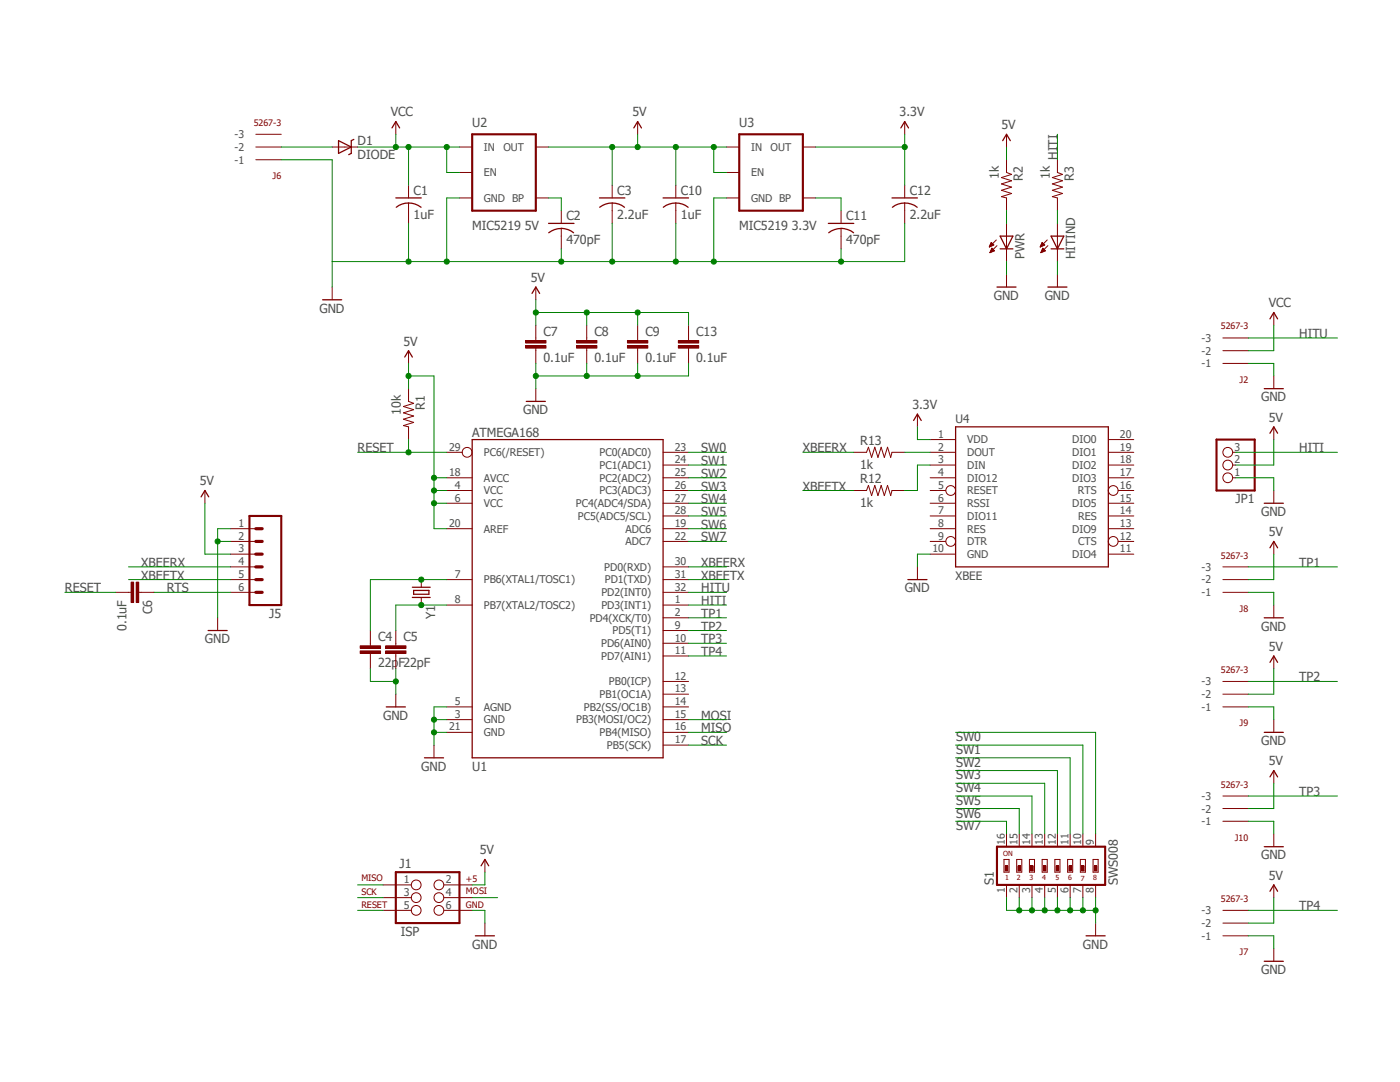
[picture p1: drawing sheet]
<svg xmlns="http://www.w3.org/2000/svg" width="279mm" height="216mm" viewBox="0 0 279 216" stroke-linecap="round" stroke-linejoin="round" font-family="sans-serif">
<path d="M12.4 20.9l254.6 174.1M267 20.9l-254.6 174.1" fill="none" stroke="#fff" stroke-width=".2"/>
<path d="M79 174h12.7v10.2h-12.7zM199 169h21.6v7.6h-21.6z" fill="none" stroke="#800000" stroke-width=".42"/>
<g fill="none" stroke="#800000" stroke-width=".2">
<path d="M89.2 97.9h5M89.2 95.3h5M89.2 90.3h3M132.3 97.9h5.1M132.3 95.3h5.1M132.3 92.8h5.1M132.3 90.3h5.1M89.2 115.7h5M89.2 100.4h5M89.2 105.5h5M132.3 115.7h5.1M132.3 100.4h5.1"/>
<path d="M132.3 105.5h5.1M132.3 118.2h5.1M132.3 113.1h5.1M132.3 108h5.1M132.3 103h5.1M89.2 120.7h5M132.3 120.7h5.1M132.3 138.5h5.1M132.3 136h5.1M132.3 130.9h5.1M132.3 128.4h5.1M132.3 125.8h5.1"/>
<path d="M132.3 123.3h5.1M89.2 143.6h5M89.2 146.1h5M89.2 141.1h5M132.3 148.7h5.1M132.3 143.6h5.1M132.3 146.1h5.1M132.3 141.1h5.1M76.5 176.6h5.6M76.5 179.1h5.6M88.6 176.6h5.6M88.6 179.1h5.6"/>
<path d="M200.4 171.5h1v2.5h-1zM202.9 171.5h1v2.5h-1zM205.4 171.5h1.1v2.5h-1.1zM208 171.5h1v2.5h-1zM210.5 171.5h1v2.5h-1zM213.1 171.5h1v2.5h-1zM215.6 171.5h1v2.5h-1zM218.1 171.5h1.1v2.5h-1.1zM76.5 181.7h5.6M88.6 181.7h5.6"/>
<circle cx="93.2" cy="90.3" r=".98"/>
<circle cx="83.1" cy="176.6" r=".98"/>
<circle cx="83.1" cy="179.1" r=".98"/>
<circle cx="87.6" cy="179.1" r=".98"/>
<circle cx="87.6" cy="176.6" r=".98"/>
<circle cx="83.1" cy="181.7" r=".98"/>
<circle cx="87.6" cy="181.7" r=".98"/>
</g>
<path d="M94.2 87.7h38.1v63.5h-38.1z" fill="none" stroke="#800000" stroke-width=".25"/>
<path d="M200.6 172.8h.5v1h-.5z" fill-rule="evenodd" fill="#800000"/>
<path d="M200.6 172.8h.5v1h-.5z" fill="none" stroke="#800000" stroke-width=".2"/>
<path d="M203.2 172.8h.5v1h-.5z" fill-rule="evenodd" fill="#800000"/>
<path d="M203.2 172.8h.5v1h-.5z" fill="none" stroke="#800000" stroke-width=".2"/>
<path d="M205.7 172.8h.5v1h-.5z" fill-rule="evenodd" fill="#800000"/>
<path d="M205.7 172.8h.5v1h-.5z" fill="none" stroke="#800000" stroke-width=".2"/>
<path d="M208.2 172.8h.5v1h-.5z" fill-rule="evenodd" fill="#800000"/>
<path d="M208.2 172.8h.5v1h-.5z" fill="none" stroke="#800000" stroke-width=".2"/>
<path d="M210.8 172.8h.5v1h-.5z" fill-rule="evenodd" fill="#800000"/>
<path d="M210.8 172.8h.5v1h-.5z" fill="none" stroke="#800000" stroke-width=".2"/>
<path d="M213.3 172.8h.5v1h-.5z" fill-rule="evenodd" fill="#800000"/>
<path d="M213.3 172.8h.5v1h-.5z" fill="none" stroke="#800000" stroke-width=".2"/>
<path d="M215.9 172.8h.5v1h-.5z" fill-rule="evenodd" fill="#800000"/>
<path d="M215.9 172.8h.5v1h-.5z" fill="none" stroke="#800000" stroke-width=".2"/>
<path d="M218.4 172.8h.5v1h-.5z" fill-rule="evenodd" fill="#800000"/>
<g fill="none" stroke="#800000" stroke-width=".2">
<path d="M200.9 31.9v2.5l1 .4-2 .6 2 .7-2 .6 2 .6-2 .7 2 .6-2 .6 1 .3v2.5M211 31.9v2.5l1 .4-2 .6 2 .7-2 .6 2 .6-2 .7 2 .6-2 .6 1 .3v2.5M81.5 77.6v2.5l1 .4-2 .6 2 .6-2 .7 2 .6-2 .7 2 .6-2 .6 1 .3v2.5M81.5 70v2.5M73.9 128.4v.5M73.9 130.4v.5M79 138.5v2.6M86.6 148.7v2.5M96.8 171.5v2.5M200.9 166.4v2.6M200.9 176.6v2.5M203.4 166.4v2.6"/>
<path d="M203.4 176.6v2.5M206 166.4v2.6M206 176.6v2.5M208.5 166.4v2.6M208.5 176.6v2.5M211 166.4v2.6M211 176.6v2.5M213.6 166.4v2.6M213.6 176.6v2.5M216.1 166.4v2.6M216.1 176.6v2.5M218.4 172.8h.5v1h-.5z"/>
<path d="M218.7 166.4v2.6M218.7 176.6v2.5M96.8 184.2v2.5M218.7 184.2v2.5"/>
</g>
<path d="M80.8 71.2l.7-1.2 .8 1.2M77.1 141.1h3.8M84.7 151.2h3.8M96 172.8l.8-1.3 .7 1.3M94.9 186.7h3.8M216.7 186.7h3.9" fill="none" stroke="#800000" stroke-width=".25"/>
<path d="M71.9 129.9h4v.5h-4z" fill-rule="evenodd" fill="#800000"/>
<path d="M71.9 129.9h4v.5h-4z" fill="none" stroke="#800000" stroke-width=".2"/>
<path d="M71.9 128.9h4v.5h-4z" fill-rule="evenodd" fill="#800000"/>
<g fill="none" stroke="#800000" stroke-width=".2">
<path d="M66.3 29.3h5.1M200.9 26.8v2.5M66.3 57.3v2.5M197.5 49.2h.1M197.5 49.1h.2M197.5 49.1h.5M197.6 48.9h.6M197.6 50.4h.1M197.6 48.9h.7M197.6 50.3h.3M197.7 48.8h.5M197.7 50.2h.4"/>
<path d="M197.7 48.7h.4M197.7 50.1h.5M197.7 48.6h.3M197.7 50h.8M197.8 48.5h.2M197.8 50h.6M197.8 48.4l.5 .5-.9 .4zM197.8 48.4h.1M197.8 49.8h.5M197.9 49.7h.3M197.9 49.7h.2M197.9 49.6h.1"/>
<path d="M198.5 50l-.5-.5-.4 .9M198.5 50l-.9 .4M198.8 47.9l-1.4 1.4M199 49l-1.4 1.4M200.9 44.6v7.6M200.9 54.7v2.6M207.6 49.2h.1M207.6 49.1h.3M207.7 49.1h.4M207.7 48.9h.6M207.7 50.4h.1M207.8 48.9h.7"/>
<path d="M207.8 50.3h.2M207.8 48.8h.6M207.8 50.2h.4M207.9 48.7h.4M207.9 50.1h.5M207.9 48.6h.3M207.9 50h.7M207.9 48.5h.2M207.9 50h.6M208 48.4h.1M208 49.8h.4M208 48.4l.5 .5-.9 .4z"/>
<path d="M208 49.7h.4M208.1 49.7h.1M208.1 49.6h.1M208.6 50l-.5-.5-.4 .9M208.6 50l-.9 .4M209 47.9l-1.4 1.4M209.1 49l-1.4 1.4M211 44.6v7.6M211 54.7v2.6M183.1 82.6v2.6M185.6 87.7h5.1M185.6 90.3h5.1"/>
<path d="M185.6 92.8h5.1M185.6 95.3h5.1M185.6 97.9h3.1M221.2 87.7h5.1M221.2 90.3h5.1M221.2 92.8h5.1M221.2 95.3h5.1M223.2 97.9h3.1M183.1 113.1v2.6M185.6 100.4h5.1M185.6 103h5.1M185.6 105.5h5.1"/>
<path d="M185.6 108h3.1M185.6 110.6h5.1M221.2 100.4h5.1M221.2 103h5.1M221.2 105.5h5.1M221.2 110.6h5.1M223.2 108h3.1M71.9 128.9h4v.5h-4zM73.9 125.8v2.6M73.9 130.9v2.5M79 128.4v.5M79 130.4v.5"/>
<circle cx="189.7" cy="97.9" r=".98"/>
<circle cx="222.2" cy="97.9" r=".98"/>
<circle cx="189.7" cy="108" r=".98"/>
<circle cx="222.2" cy="108" r=".98"/>
</g>
<g fill="none" stroke="#800000" stroke-width=".25">
<path d="M67.6 28.1l2.5 1.2-2.5 1.3zM70.6 27.8l-.5 .3v2.5l-.5 .3M200.1 28.1l.8-1.3 .7 1.3M64.4 59.8h3.8M199 57.3h3.8M199.6 47.1h2.5l-1.2 2.6zM199.6 49.7h2.5M209.1 57.3h3.8M209.8 49.7h2.5M209.8 47.1h2.5l-1.3 2.6zM182.3 83.9l.8-1.3 .8 1.3M190.7 85.2h30.5v27.9h-30.5z"/>
<path d="M181.2 115.7h3.8"/>
</g>
<path d="M77 129.9h4v.5h-4z" fill-rule="evenodd" fill="#800000"/>
<path d="M77 129.9h4v.5h-4z" fill="none" stroke="#800000" stroke-width=".2"/>
<path d="M77 128.9h4v.5h-4z" fill-rule="evenodd" fill="#800000"/>
<g fill="none" stroke="#800000" stroke-width=".2">
<path d="M79 24.3v2.5M127.3 24.3v2.5M180.6 24.3v2.5M25.7 118.2h.5M27.7 118.2h.5M46 105.5h5.1M46 108h5.1M46 110.6h5.1M46 113.1h5.1M46 115.7h5.1M46 118.2h5.1M84.1 115.7v1.5"/>
<path d="M84.1 119.2v1.5M77 128.9h4v.5h-4zM79 125.8v2.6M79 130.9v2.5"/>
</g>
<path d="M78.2 25.5l.8-1.2 .8 1.2M126.5 25.5l.8-1.2 .7 1.2M179.8 25.5l.8-1.2 .7 1.2M82.3 119.2h3.6M82.3 117.2h3.6M82.5 117.8h3.1v.8h-3.1z" fill="none" stroke="#800000" stroke-width=".25"/>
<path d="M49.8 103h6.3v17.7h-6.3z" fill="none" stroke="#800000" stroke-width=".42"/>
<path d="M51.1 110.6h1.2M51.1 108h1.2M51.1 105.5h1.2M51.1 115.7h1.2M51.1 113.1h1.2M51.1 118.2h1.2" fill="none" stroke="#800000" stroke-width=".64"/>
<path d="M26.2 116.2h.5v4h-.5z" fill-rule="evenodd" fill="#800000"/>
<path d="M26.2 116.2h.5v4h-.5z" fill="none" stroke="#800000" stroke-width=".2"/>
<path d="M27.2 116.2h.5v4h-.5z" fill-rule="evenodd" fill="#800000"/>
<path d="M106.9 67.4v.5M106.9 69.5v.5M40.9 97.9v2.5M170.4 97.9h2.5l.4-1 .6 2 .7-2 .6 2 .7-2 .6 2 .6-2 .7 2 .2-1h2.6M170.4 90.3h2.5l.4-1.1 .6 2.1 .7-2.1 .6 2.1 .7-2.1 .6 2.1 .6-2.1 .7 2.1 .2-1h2.6M23.1 118.2h2.6M27.2 116.2h.5v4h-.5zM28.2 118.2h2.5M43.4 123.3v2.5" fill="none" stroke="#800000" stroke-width=".2"/>
<path d="M40.1 99.1l.8-1.2 .8 1.2M41.5 125.8h3.8" fill="none" stroke="#800000" stroke-width=".25"/>
<path d="M104.9 69h4.1v.5h-4.1z" fill-rule="evenodd" fill="#800000"/>
<path d="M104.9 69h4.1v.5h-4.1z" fill="none" stroke="#800000" stroke-width=".2"/>
<path d="M104.9 67.9h4.1v.6h-4.1z" fill-rule="evenodd" fill="#800000"/>
<path d="M104.9 67.9h4.1v.6h-4.1zM106.9 64.9v2.5M106.9 70v2.5M117.1 67.4v.5M117.1 69.5v.5" fill="none" stroke="#800000" stroke-width=".2"/>
<path d="M115.1 69h4v.5h-4z" fill-rule="evenodd" fill="#800000"/>
<path d="M115.1 69h4v.5h-4z" fill="none" stroke="#800000" stroke-width=".2"/>
<path d="M115.1 67.9h4v.6h-4z" fill-rule="evenodd" fill="#800000"/>
<path d="M115.1 67.9h4v.6h-4zM117.1 64.9v2.5M117.1 70v2.5M127.3 67.4v.5M127.3 69.5v.5" fill="none" stroke="#800000" stroke-width=".2"/>
<path d="M125.2 69h4.1v.5h-4.1z" fill-rule="evenodd" fill="#800000"/>
<path d="M125.2 69h4.1v.5h-4.1z" fill="none" stroke="#800000" stroke-width=".2"/>
<path d="M125.2 67.9h4.1v.6h-4.1z" fill-rule="evenodd" fill="#800000"/>
<g fill="none" stroke="#800000" stroke-width=".2">
<path d="M51.1 31.9h5M51.1 29.3h5M51.1 26.8h5M81.5 37v2.5M91.7 29.3h2.5M91.7 39.5h2.5M91.7 34.4h2.5M106.9 29.3h2.6M106.9 39.5h2.6M134.9 37v2.5M145 29.3h2.5M145 39.5h2.5"/>
<path d="M145 34.4h2.5M160.2 29.3h2.6M160.2 39.5h2.6M81.5 40.5v4.1M106.9 57.3v2.5M112 42v2.6M112 45.6v4.1M134.9 40.5v4.1M167.9 42v2.6M167.9 45.6v4.1M106.9 77.6v2.5M125.2 67.9h4.1v.6h-4.1z"/>
<path d="M127.3 64.9v2.5M127.3 70v2.5M137.4 67.4v.5M137.4 69.5v.5M244.1 72.5h5M244.1 70h5M244.1 67.4h5M254.2 62.4v2.5M254.2 75v2.6M246 95.3h.6M246 92.8h.6M246 90.3h.6"/>
<path d="M254.2 85.2v2.5M254.2 97.9v2.5M244.1 118.2h5M244.1 115.7h5M244.1 113.1h5M254.2 108v2.6M244.1 138.5h5M244.1 136h5M254.2 120.7v2.6M254.2 130.9v2.5M244.1 141.1h5M244.1 158.8h5"/>
<path d="M254.2 143.6v2.5M254.2 153.8v2.5M244.1 163.9h5M244.1 161.3h5M254.2 166.4v2.6M254.2 176.6v2.5M244.1 186.7h5M244.1 184.2h5M244.1 181.7h5M254.2 189.3v2.5"/>
<circle cx="245" cy="95.3" r=".98"/>
<circle cx="245" cy="90.3" r=".98"/>
<circle cx="245" cy="92.8" r=".98"/>
</g>
<g fill="none" stroke="#800000" stroke-width=".25">
<path d="M79 39.5h5.1M132.3 39.5h5.1M79.1 41.4a4 4 0 0 1 4.9 0M106.2 58.5l.7-1.2 .8 1.2M109.5 44.6h5.1M112 45.6a4.2 4.2 0 0 1 2.5 .8M112 45.6a4 4 0 0 0-2.5 .8M132.4 41.4a4 4 0 0 1 4.9 0M165.3 44.6h5.1M167.9 45.6a4.5 4.5 0 0 1 2.4 .8M167.9 45.6a4 4 0 0 0-2.5 .8M252.3 77.6h3.8"/>
<path d="M253.4 63.6l.8-1.2 .8 1.2M105 80.1h3.8M253.4 86.4l.8-1.2 .8 1.2M252.3 100.4h3.8M253.4 109.3l.8-1.3 .8 1.3M252.3 123.3h3.8M253.4 132.2l.8-1.3 .8 1.3M252.3 146.1h3.8M253.4 155l.8-1.2 .8 1.2M252.3 169h3.8M253.4 177.8l.8-1.2 .8 1.2M252.3 191.8h3.8"/>
</g>
<path d="M94.2 26.8h12.7v15.2h-12.7zM147.5 26.8h12.7v15.2h-12.7zM242.8 87.7h7.6v10.2h-7.6z" fill="none" stroke="#800000" stroke-width=".42"/>
<path d="M135.4 69h4v.5h-4z" fill-rule="evenodd" fill="#800000"/>
<path d="M135.4 69h4v.5h-4z" fill="none" stroke="#800000" stroke-width=".2"/>
<path d="M135.4 67.9h4v.6h-4z" fill-rule="evenodd" fill="#800000"/>
<path d="M122.2 37v2.5M180.6 37v2.5M122.2 40.5v4.1M180.6 40.5v4.1M135.4 67.9h4v.6h-4zM137.4 64.9v2.5M137.4 70v2.5" fill="none" stroke="#800000" stroke-width=".2"/>
<path d="M119.6 39.5h5.1M178 39.5h5.1M119.7 41.4a4 4 0 0 1 4.9 0M178.1 41.4a4 4 0 0 1 4.9 0" fill="none" stroke="#800000" stroke-width=".25"/>
<g fill="none" stroke="#008000" stroke-width=".2">
<path d="M137.4 97.9h7.6M137.4 95.3h7.6M137.4 92.8h7.6M137.4 90.3h7.6M137.4 108h7.6M137.4 105.5h7.6M137.4 103h7.6M137.4 100.4h7.6M190.7 158.8h15.3v7.6M190.7 156.3h17.8v10.1M190.7 153.8h20.3v12.6M190.7 151.2h22.9v15.2"/>
<path d="M190.7 148.7h25.4v17.7M190.7 146.1h28v20.3M190.7 163.9h10.2v2.5M190.7 161.3h12.7v5.1M200.9 179.1v2.6h17.8M203.4 179.1v2.6M206 179.1v2.6M208.5 179.1v2.6M211 179.1v2.6M213.6 179.1v2.6M216.1 179.1v2.6M218.7 179.1v5.1"/>
</g>
<circle cx="203.4" cy="181.7" r=".51" fill="#008000"/>
<circle cx="203.4" cy="181.7" r=".51" fill="none" stroke="#008000" stroke-width=".2"/>
<circle cx="205.9" cy="181.7" r=".51" fill="#008000"/>
<circle cx="205.9" cy="181.7" r=".51" fill="none" stroke="#008000" stroke-width=".2"/>
<circle cx="208.5" cy="181.7" r=".51" fill="#008000"/>
<circle cx="208.5" cy="181.7" r=".51" fill="none" stroke="#008000" stroke-width=".2"/>
<circle cx="211" cy="181.7" r=".51" fill="#008000"/>
<circle cx="211" cy="181.7" r=".51" fill="none" stroke="#008000" stroke-width=".2"/>
<circle cx="213.6" cy="181.7" r=".51" fill="#008000"/>
<circle cx="213.6" cy="181.7" r=".51" fill="none" stroke="#008000" stroke-width=".2"/>
<circle cx="216.1" cy="181.7" r=".51" fill="#008000"/>
<circle cx="216.1" cy="181.7" r=".51" fill="none" stroke="#008000" stroke-width=".2"/>
<circle cx="218.6" cy="181.7" r=".51" fill="#008000"/>
<g fill="none" stroke="#008000" stroke-width=".2">
<path d="M86.6 143.6h2.6M86.6 146.1h2.6M89.2 141.1h-2.6v7.6M94.2 181.7h2.6v2.5"/>
<circle cx="218.6" cy="181.7" r=".51"/>
</g>
<circle cx="86.6" cy="143.6" r=".51" fill="#008000"/>
<circle cx="86.6" cy="143.6" r=".51" fill="none" stroke="#008000" stroke-width=".2"/>
<circle cx="86.6" cy="146.1" r=".51" fill="#008000"/>
<g fill="none" stroke="#008000" stroke-width=".2">
<path d="M56.1 31.9h10.2v25.4M91.7 39.5h-2.5v12.7M145 39.5h-2.5v12.7M66.3 52.2h114.3M81.5 44.6v7.6M112 49.7v2.5M134.9 44.6v7.6M167.9 49.7v2.5M200.9 52.2v2.5M211 52.2v2.5M185.6 110.6h-2.5v2.5"/>
<circle cx="86.6" cy="146.1" r=".51"/>
</g>
<circle cx="142.4" cy="52.2" r=".51" fill="#008000"/>
<circle cx="142.4" cy="52.2" r=".51" fill="none" stroke="#008000" stroke-width=".2"/>
<circle cx="134.9" cy="52.2" r=".51" fill="#008000"/>
<circle cx="134.9" cy="52.2" r=".51" fill="none" stroke="#008000" stroke-width=".2"/>
<circle cx="112" cy="52.2" r=".51" fill="#008000"/>
<circle cx="112" cy="52.2" r=".51" fill="none" stroke="#008000" stroke-width=".2"/>
<circle cx="89.1" cy="52.2" r=".51" fill="#008000"/>
<circle cx="89.1" cy="52.2" r=".51" fill="none" stroke="#008000" stroke-width=".2"/>
<circle cx="81.5" cy="52.2" r=".51" fill="#008000"/>
<circle cx="81.5" cy="52.2" r=".51" fill="none" stroke="#008000" stroke-width=".2"/>
<circle cx="167.8" cy="52.2" r=".51" fill="#008000"/>
<g fill="none" stroke="#008000" stroke-width=".2">
<path d="M122.2 44.6v7.6M180.6 44.6v7.6"/>
<circle cx="167.8" cy="52.2" r=".51"/>
</g>
<circle cx="122.2" cy="52.2" r=".51" fill="#008000"/>
<g fill="none" stroke="#008000" stroke-width=".2">
<path d="M73.9 133.4v2.6h5.1M79 133.4v5.1"/>
<circle cx="122.2" cy="52.2" r=".51"/>
</g>
<circle cx="79" cy="136" r=".51" fill="#008000"/>
<g fill="none" stroke="#008000" stroke-width=".2">
<path d="M43.4 108h2.6M46 105.5h-2.6v17.8"/>
<circle cx="79" cy="136" r=".51"/>
</g>
<circle cx="43.4" cy="108" r=".51" fill="#008000"/>
<g fill="none" stroke="#008000" stroke-width=".2">
<path d="M106.9 72.5v5.1M117.1 72.5v2.5M127.3 72.5v2.5h-20.4"/>
<circle cx="43.4" cy="108" r=".51"/>
</g>
<circle cx="106.9" cy="75" r=".51" fill="#008000"/>
<circle cx="106.9" cy="75" r=".51" fill="none" stroke="#008000" stroke-width=".2"/>
<circle cx="117.1" cy="75" r=".51" fill="#008000"/>
<g fill="none" stroke="#008000" stroke-width=".2">
<path d="M137.4 72.5v2.5h-10.1"/>
<circle cx="117.1" cy="75" r=".51"/>
</g>
<circle cx="127.2" cy="75" r=".51" fill="#008000"/>
<g fill="none" stroke="#008000" stroke-width=".2">
<path d="M81.5 72.5v5.1M81.5 75h5.1v30.5h2.6M249.1 72.5h5.1v2.5M86.6 95.3h2.6M86.6 97.9h2.6M246.6 95.3h7.6v2.6M86.6 100.4h2.6M249.1 118.2h5.1v2.5M249.1 141.1h5.1v2.5M96.8 174v2.6h-2.6M249.1 163.9h5.1v2.5M249.1 186.7h5.1v2.6"/>
<circle cx="127.2" cy="75" r=".51"/>
</g>
<circle cx="81.5" cy="75" r=".51" fill="#008000"/>
<circle cx="81.5" cy="75" r=".51" fill="none" stroke="#008000" stroke-width=".2"/>
<circle cx="86.6" cy="95.3" r=".51" fill="#008000"/>
<circle cx="86.6" cy="95.3" r=".51" fill="none" stroke="#008000" stroke-width=".2"/>
<circle cx="86.6" cy="97.9" r=".51" fill="#008000"/>
<circle cx="86.6" cy="97.9" r=".51" fill="none" stroke="#008000" stroke-width=".2"/>
<circle cx="86.6" cy="100.4" r=".51" fill="#008000"/>
<g fill="none" stroke="#008000" stroke-width=".2">
<path d="M200.9 29.3v2.6M106.9 59.8v5.1M106.9 62.4h20.4v2.5M40.9 100.4v10.2h5.1"/>
<circle cx="86.6" cy="100.4" r=".51"/>
</g>
<circle cx="106.9" cy="62.4" r=".51" fill="#008000"/>
<g fill="none" stroke="#008000" stroke-width=".2">
<path d="M117.1 62.4v2.5"/>
<circle cx="106.9" cy="62.4" r=".51"/>
</g>
<circle cx="117.1" cy="62.4" r=".51" fill="#008000"/>
<g fill="none" stroke="#008000" stroke-width=".2">
<path d="M127.3 62.4h10.1v2.5"/>
<circle cx="117.1" cy="62.4" r=".51"/>
</g>
<circle cx="127.2" cy="62.4" r=".51" fill="#008000"/>
<g fill="none" stroke="#008000" stroke-width=".2">
<path d="M109.5 29.3h35.5M127.3 26.8v2.5M134.9 29.3v7.7M142.5 29.3v5.1h2.5M254.2 87.7v5.1h-7.6M254.2 110.6v5.1h-5.1M254.2 133.4v5.1h-5.1M254.2 156.3v5h-5.1M254.2 179.1v5.1h-5.1"/>
<circle cx="127.2" cy="62.4" r=".51"/>
</g>
<circle cx="127.2" cy="29.3" r=".51" fill="#008000"/>
<circle cx="127.2" cy="29.3" r=".51" fill="none" stroke="#008000" stroke-width=".2"/>
<circle cx="134.9" cy="29.3" r=".51" fill="#008000"/>
<circle cx="134.9" cy="29.3" r=".51" fill="none" stroke="#008000" stroke-width=".2"/>
<circle cx="142.4" cy="29.3" r=".51" fill="#008000"/>
<g fill="none" stroke="#008000" stroke-width=".2">
<path d="M122.2 29.3v7.7"/>
<circle cx="142.4" cy="29.3" r=".51"/>
</g>
<circle cx="122.2" cy="29.3" r=".51" fill="#008000"/>
<g fill="none" stroke="#008000" stroke-width=".2">
<path d="M71.4 90.3h17.8M81.5 87.7v2.6M71.4 181.7h5.1"/>
<circle cx="122.2" cy="29.3" r=".51"/>
</g>
<circle cx="81.5" cy="90.3" r=".51" fill="#008000"/>
<g fill="none" stroke="#008000" stroke-width=".2">
<path d="M162.8 29.3h17.8M180.6 26.8v10.2M183.1 85.2v2.5h2.5M13 118.2h10.1M137.4 146.1h7.6M137.4 148.7h7.6M137.4 143.6h7.6M71.4 176.6h5.1M71.4 179.1h5.1M94.2 179.1h5.1"/>
<circle cx="81.5" cy="90.3" r=".51"/>
</g>
<circle cx="180.5" cy="29.3" r=".51" fill="#008000"/>
<g fill="none" stroke="#008000" stroke-width=".2">
<path d="M211 26.8v5.1M200.9 42v2.6M211 42v2.6M249.1 67.4h17.8M160.2 90.3h10.2M160.2 97.9h10.2M246.6 90.3h20.3M25.7 113.1h20.3M25.7 115.7h20.3M89.2 115.7h-15.3v10.1M137.4 113.1h7.6M137.4 115.7h7.6"/>
<path d="M137.4 118.2h7.6M249.1 113.1h17.8M137.4 123.3h7.6M137.4 125.8h7.6M137.4 120.7h7.6M249.1 136h17.8"/>
<circle cx="180.5" cy="29.3" r=".51"/>
</g>
<circle cx="84.1" cy="115.7" r=".51" fill="#008000"/>
<g fill="none" stroke="#008000" stroke-width=".2">
<path d="M89.2 120.7h-10.2v5.1"/>
<circle cx="84.1" cy="115.7" r=".51"/>
</g>
<circle cx="84.1" cy="120.7" r=".51" fill="#008000"/>
<g fill="none" stroke="#008000" stroke-width=".2">
<path d="M79 26.8v2.5h-7.6M89.2 29.3h2.5"/>
<circle cx="84.1" cy="120.7" r=".51"/>
</g>
<circle cx="79" cy="29.3" r=".51" fill="#008000"/>
<g fill="none" stroke="#008000" stroke-width=".2">
<path d="M79 29.3h10.2v5.1h2.5M81.5 29.3v7.7"/>
<circle cx="79" cy="29.3" r=".51"/>
</g>
<circle cx="89.1" cy="29.3" r=".51" fill="#008000"/>
<circle cx="89.1" cy="29.3" r=".51" fill="none" stroke="#008000" stroke-width=".2"/>
<circle cx="81.5" cy="29.3" r=".51" fill="#008000"/>
<g fill="none" stroke="#008000" stroke-width=".2">
<path d="M56.1 29.3h10.2M109.5 39.5h2.5v2.5M162.8 39.5h5.1v2.5M254.2 64.9v5.1h-5.1M180.6 90.3h5M185.6 92.8h-2.5v5.1h-2.5M30.7 118.2h15.3M137.4 128.4h7.6M137.4 130.9h7.6M249.1 158.8h17.8M249.1 181.7h17.8"/>
<circle cx="81.5" cy="29.3" r=".51"/>
</g>
<g font-size="2.5" fill="#505050">
<text x="78" y="23.2">VCC</text>
<text x="126.2" y="23.2">5V</text>
<text x="179.5" y="23.2">3.3V</text>
<text x="71.4" y="28.9">D1</text>
<text x="94.2" y="25.3">U2</text>
<text x="147.5" y="25.3">U3</text>
<text x="199.9" y="25.8">5V</text>
<text x="71.4" y="31.7">DIODE</text>
<text x="199.4" y="35.7" transform="rotate(-90 199.4 35.7)">1k</text>
<text x="209.5" y="35.7" transform="rotate(-90 209.5 35.7)">1k</text>
<text x="211" y="31.9" transform="rotate(-90 211 31.9)">HITI</text>
<text x="82.6" y="38.9">C1</text>
<text x="123.2" y="38.9">C3</text>
<text x="135.9" y="38.9">C10</text>
<text x="181.6" y="38.9">C12</text>
<text x="204.1" y="36.1" transform="rotate(-90 204.1 36.1)">R2</text>
<text x="214.3" y="36.1" transform="rotate(-90 214.3 36.1)">R3</text>
<text x="82.6" y="43.7">1uF</text>
<text x="94.2" y="45.8">MIC5219 5V</text>
<text x="113" y="43.9">C2</text>
<text x="123.2" y="43.7">2.2uF</text>
<text x="135.9" y="43.7">1uF</text>
<text x="147.5" y="45.8">MIC5219 3.3V</text>
<text x="168.9" y="43.9">C11</text>
<text x="181.6" y="43.7">2.2uF</text>
<text x="113" y="48.8">470pF</text>
<text x="168.9" y="48.8">470pF</text>
<text x="204.4" y="51.7" transform="rotate(-90 204.4 51.7)">PWR</text>
<text x="214.6" y="51.7" transform="rotate(-90 214.6 51.7)">HITIND</text>
<text x="105.9" y="56.3">5V</text>
<text x="198.3" y="59.8">GND</text>
<text x="208.5" y="59.8">GND</text>
<text x="63.8" y="62.4">GND</text>
<text x="253.2" y="61.3">VCC</text>
<text x="80.5" y="69">5V</text>
<text x="108.5" y="67.1">C7</text>
<text x="118.6" y="67.1">C8</text>
<text x="128.8" y="67.1">C9</text>
<text x="138.9" y="67.1">C13</text>
<text x="259.3" y="67.4">HITU</text>
<text x="108.5" y="72.1">0.1uF</text>
<text x="118.6" y="72.1">0.1uF</text>
<text x="128.8" y="72.1">0.1uF</text>
<text x="138.9" y="72.1">0.1uF</text>
<text x="80" y="82.8" transform="rotate(-90 80 82.8)">10k</text>
<text x="84.8" y="81.7" transform="rotate(-90 84.8 81.7)">R1</text>
<text x="104.4" y="82.6">GND</text>
<text x="182.1" y="81.6">3.3V</text>
<text x="251.7" y="80.1">GND</text>
<text x="94.2" y="87.2">ATMEGA168</text>
<text x="171.7" y="88.8">R13</text>
<text x="253.2" y="84.2">5V</text>
<text x="71.4" y="90.3">RESET</text>
<text x="140" y="95.3">SW2</text>
<text x="140" y="92.8">SW1</text>
<text x="140" y="90.3">SW0</text>
<text x="160.2" y="90.3">XBEERX</text>
<text x="171.7" y="93.6">1k</text>
<text x="259.3" y="90.3">HITI</text>
<text x="39.9" y="96.9">5V</text>
<text x="140" y="100.4">SW4</text>
<text x="140" y="97.9">SW3</text>
<text x="160.2" y="97.9">XBEETX</text>
<text x="171.7" y="101.2">1k</text>
<text x="171.7" y="96.4">R12</text>
<text x="246.6" y="100.3">JP1</text>
<text x="140" y="105.5">SW6</text>
<text x="140" y="103">SW5</text>
<text x="251.7" y="103">GND</text>
<text x="253.2" y="107">5V</text>
<text x="28.2" y="113.1">XBEERX</text>
<text x="140" y="108">SW7</text>
<text x="140" y="113.1">XBEERX</text>
<text x="259.3" y="113.1">TP1</text>
<text x="13" y="118.2">RESET</text>
<text x="28.2" y="115.7">XBEETX</text>
<text x="33.3" y="118.2">RTS</text>
<text x="140" y="115.7">XBEETX</text>
<text x="140" y="118.2">HITU</text>
<text x="180.6" y="118.2">GND</text>
<text x="25.3" y="125.9" transform="rotate(-90 25.3 125.9)">0.1uF</text>
<text x="30.4" y="122.6" transform="rotate(-90 30.4 122.6)">C6</text>
<text x="53.7" y="123.3">J5</text>
<text x="86.9" y="123.5" transform="rotate(-90 86.9 123.5)">Y1</text>
<text x="140" y="123.3">TP1</text>
<text x="140" y="125.8">TP2</text>
<text x="140" y="120.7">HITI</text>
<text x="251.7" y="125.8">GND</text>
<text x="40.9" y="128.4">GND</text>
<text x="75.4" y="128">C4</text>
<text x="80.5" y="128">C5</text>
<text x="140" y="128.4">TP3</text>
<text x="140" y="130.9">TP4</text>
<text x="253.2" y="129.9">5V</text>
<text x="75.4" y="133.1">22pF22pF</text>
<text x="259.3" y="136">TP2</text>
<text x="76.5" y="143.6">GND</text>
<text x="140" y="143.6">MOSI</text>
<text x="140" y="146.1">MISO</text>
<text x="140" y="148.7">SCK</text>
<text x="190.8" y="147.9">SW0</text>
<text x="251.7" y="148.7">GND</text>
<text x="84.1" y="153.8">GND</text>
<text x="94.2" y="153.8">U1</text>
<text x="190.8" y="155.5">SW3</text>
<text x="190.8" y="153">SW2</text>
<text x="190.8" y="150.5">SW1</text>
<text x="253.2" y="152.7">5V</text>
<text x="190.8" y="160.6">SW5</text>
<text x="190.8" y="158.1">SW4</text>
<text x="259.3" y="158.8">TP3</text>
<text x="190.8" y="165.7">SW7</text>
<text x="190.8" y="163.2">SW6</text>
<text x="79.8" y="173.3">J1</text>
<text x="95.8" y="170.5">5V</text>
<text x="251.7" y="171.5">GND</text>
<text x="198.3" y="176.6" transform="rotate(-90 198.3 176.6)">S1</text>
<text x="223.1" y="176.6" transform="rotate(-90 223.1 176.6)">SWS008</text>
<text x="253.2" y="175.6">5V</text>
<text x="259.3" y="181.7">TP4</text>
<text x="80" y="186.7">ISP</text>
<text x="94.2" y="189.3">GND</text>
<text x="216.1" y="189.3">GND</text>
<text x="251.7" y="194.4">GND</text>
</g>
<g font-size="2.3" fill="#505050">
<text x="190.7" y="84.4">U4</text>
<text x="190.7" y="115.7">XBEE</text>
</g>
<g font-size="2.1" fill="#505050">
<text x="46.8" y="27.6">-3</text>
<text x="46.8" y="32.6">-1</text>
<text x="46.8" y="30.1">-2</text>
<text x="96.6" y="30.1">IN</text>
<text x="96.6" y="35.2">EN</text>
<text x="100.5" y="30.1">OUT</text>
<text x="149.9" y="30.1">IN</text>
<text x="149.9" y="35.2">EN</text>
<text x="153.8" y="30.1">OUT</text>
<text x="96.6" y="40.3">GND BP</text>
<text x="149.9" y="40.3">GND BP</text>
<text x="239.8" y="70.7">-2</text>
<text x="239.8" y="68.2">-3</text>
<text x="239.8" y="73.3">-1</text>
<text x="89.6" y="89.9">29</text>
<text x="134.7" y="89.9">23</text>
<text x="187.2" y="87.4">1</text>
<text x="187.2" y="89.9">2</text>
<text x="193" y="88.5">VDD</text>
<text x="214" y="88.5">DIO0</text>
<text x="223.5" y="89.9">19</text>
<text x="223.5" y="87.4">20</text>
<text x="246.4" y="89.9">3</text>
<text x="89.6" y="95">18</text>
<text x="96.6" y="91">PC6(/RESET)</text>
<text x="119.6" y="93.6">PC1(ADC1)</text>
<text x="119.6" y="91">PC0(ADC0)</text>
<text x="134.7" y="95">25</text>
<text x="134.7" y="92.5">24</text>
<text x="187.2" y="92.5">3</text>
<text x="187.2" y="95">4</text>
<text x="193" y="91">DOUT</text>
<text x="193" y="93.6">DIN</text>
<text x="214" y="93.6">DIO2</text>
<text x="214" y="91">DIO1</text>
<text x="223.5" y="95">17</text>
<text x="223.5" y="92.5">18</text>
<text x="246.4" y="95">1</text>
<text x="246.4" y="92.5">2</text>
<text x="90.8" y="97.5">4</text>
<text x="90.8" y="100.1">6</text>
<text x="96.6" y="98.6">VCC</text>
<text x="96.6" y="101.2">VCC</text>
<text x="96.6" y="96.1">AVCC</text>
<text x="114.9" y="101.2">PC4(ADC4/SDA)</text>
<text x="119.6" y="98.6">PC3(ADC3)</text>
<text x="119.6" y="96.1">PC2(ADC2)</text>
<text x="134.7" y="100.1">27</text>
<text x="134.7" y="97.5">26</text>
<text x="187.2" y="97.5">5</text>
<text x="187.2" y="100.1">6</text>
<text x="193" y="96.1">DIO12</text>
<text x="193" y="98.6">RESET</text>
<text x="193" y="101.2">RSSI</text>
<text x="214" y="101.2">DIO5</text>
<text x="214" y="96.1">DIO3</text>
<text x="215.1" y="98.6">RTS</text>
<text x="223.5" y="100.1">15</text>
<text x="223.5" y="97.5">16</text>
<text x="47.6" y="105.2">1</text>
<text x="47.6" y="107.7">2</text>
<text x="89.6" y="105.2">20</text>
<text x="96.6" y="106.3">AREF</text>
<text x="115.3" y="103.7">PC5(ADC5/SCL)</text>
<text x="124.8" y="106.3">ADC6</text>
<text x="134.7" y="107.7">22</text>
<text x="134.7" y="105.2">19</text>
<text x="134.7" y="102.6">28</text>
<text x="187.2" y="102.6">7</text>
<text x="187.2" y="105.2">8</text>
<text x="187.2" y="107.7">9</text>
<text x="193" y="103.7">DIO11</text>
<text x="193" y="106.3">RES</text>
<text x="214" y="106.3">DIO9</text>
<text x="215.2" y="103.7">RES</text>
<text x="223.5" y="107.7">12</text>
<text x="223.5" y="105.2">13</text>
<text x="223.5" y="102.6">14</text>
<text x="47.6" y="110.2">3</text>
<text x="47.6" y="112.8">4</text>
<text x="120.6" y="113.9">PD0(RXD)</text>
<text x="124.8" y="108.8">ADC7</text>
<text x="134.7" y="112.8">30</text>
<text x="186.1" y="110.2">10</text>
<text x="193" y="108.8">DTR</text>
<text x="193" y="111.3">GND</text>
<text x="214" y="111.3">DIO4</text>
<text x="215.2" y="108.8">CTS</text>
<text x="223.5" y="110.2">11</text>
<text x="239.8" y="113.9">-3</text>
<text x="47.6" y="115.3">5</text>
<text x="47.6" y="117.9">6</text>
<text x="90.8" y="115.3">7</text>
<text x="96.6" y="116.4">PB6(XTAL1/TOSC1)</text>
<text x="120" y="119">PD2(INT0)</text>
<text x="120.7" y="116.4">PD1(TXD)</text>
<text x="134.7" y="117.9">32</text>
<text x="134.7" y="115.3">31</text>
<text x="239.8" y="119">-1</text>
<text x="239.8" y="116.4">-2</text>
<text x="90.8" y="120.4">8</text>
<text x="96.6" y="121.5">PB7(XTAL2/TOSC2)</text>
<text x="117.7" y="124">PD4(XCK/T0)</text>
<text x="120" y="121.5">PD3(INT1)</text>
<text x="134.7" y="125.5">9</text>
<text x="134.7" y="122.9">2</text>
<text x="134.7" y="120.4">1</text>
<text x="120" y="131.7">PD7(AIN1)</text>
<text x="120" y="129.1">PD6(AIN0)</text>
<text x="122.2" y="126.6">PD5(T1)</text>
<text x="134.7" y="130.5">11</text>
<text x="134.7" y="128">10</text>
<text x="121.5" y="136.7">PB0(ICP)</text>
<text x="134.7" y="135.6">12</text>
<text x="239.8" y="136.7">-3</text>
<text x="90.8" y="143.2">3</text>
<text x="90.8" y="140.7">5</text>
<text x="96.6" y="141.8">AGND</text>
<text x="116.5" y="141.8">PB2(SS/OC1B)</text>
<text x="119.6" y="139.3">PB1(OC1A)</text>
<text x="134.7" y="143.2">15</text>
<text x="134.7" y="140.7">14</text>
<text x="134.7" y="138.1">13</text>
<text x="239.8" y="141.8">-1</text>
<text x="239.8" y="139.3">-2</text>
<text x="89.6" y="145.8">21</text>
<text x="96.6" y="144.4">GND</text>
<text x="96.6" y="146.9">GND</text>
<text x="115" y="144.4">PB3(MOSI/OC2)</text>
<text x="119.7" y="146.9">PB4(MISO)</text>
<text x="121.1" y="149.4">PB5(SCK)</text>
<text x="134.7" y="148.3">17</text>
<text x="134.7" y="145.8">16</text>
<text x="239.8" y="159.6">-3</text>
<text x="239.8" y="164.7">-1</text>
<text x="239.8" y="162.1">-2</text>
<text x="200.5" y="168.6" transform="rotate(-90 200.5 168.6)">16</text>
<text x="203.1" y="168.6" transform="rotate(-90 203.1 168.6)">15</text>
<text x="205.6" y="168.6" transform="rotate(-90 205.6 168.6)">14</text>
<text x="208.2" y="168.6" transform="rotate(-90 208.2 168.6)">13</text>
<text x="210.7" y="168.6" transform="rotate(-90 210.7 168.6)">12</text>
<text x="213.2" y="168.6" transform="rotate(-90 213.2 168.6)">11</text>
<text x="215.8" y="168.6" transform="rotate(-90 215.8 168.6)">10</text>
<text x="218.3" y="168.6" transform="rotate(-90 218.3 168.6)">9</text>
<text x="80.6" y="176.2">1</text>
<text x="80.6" y="178.8">3</text>
<text x="88.9" y="176.2">2</text>
<text x="88.9" y="178.8">4</text>
<text x="200.5" y="178.1" transform="rotate(-90 200.5 178.1)">1</text>
<text x="203.1" y="178.1" transform="rotate(-90 203.1 178.1)">2</text>
<text x="205.6" y="178.1" transform="rotate(-90 205.6 178.1)">3</text>
<text x="208.2" y="178.1" transform="rotate(-90 208.2 178.1)">4</text>
<text x="210.7" y="178.1" transform="rotate(-90 210.7 178.1)">5</text>
<text x="213.2" y="178.1" transform="rotate(-90 213.2 178.1)">6</text>
<text x="215.8" y="178.1" transform="rotate(-90 215.8 178.1)">7</text>
<text x="218.3" y="178.1" transform="rotate(-90 218.3 178.1)">8</text>
<text x="80.6" y="181.3">5</text>
<text x="88.9" y="181.3">6</text>
<text x="239.8" y="185">-2</text>
<text x="239.8" y="182.4">-3</text>
<text x="239.8" y="187.5">-1</text>
</g>
<g font-size="1.8" fill="#800000">
<text x="50.6" y="25.1">5267-3</text>
<text x="54.4" y="35.8">J6</text>
<text x="243.6" y="65.7">5267-3</text>
<text x="247.4" y="76.4">J2</text>
<text x="243.6" y="111.5">5267-3</text>
<text x="247.4" y="122.1">J8</text>
<text x="243.6" y="134.3">5267-3</text>
<text x="247.4" y="145">J9</text>
<text x="243.6" y="157.1">5267-3</text>
<text x="246.4" y="167.8">J10</text>
<text x="72.1" y="178.6">SCK</text>
<text x="72.1" y="175.8">MISO</text>
<text x="93" y="178.5">MOSI</text>
<text x="93" y="176.1">+5</text>
<text x="72.1" y="181.1">RESET</text>
<text x="93" y="181.1">GND</text>
<text x="243.6" y="180">5267-3</text>
<text x="247.4" y="190.6">J7</text>
</g>
<g font-size="1.4" fill="#800000">
<text x="200.2" y="170.9">ON</text>
<text x="200.6" y="175.7">1</text>
<text x="202.9" y="175.7">2</text>
<text x="205.4" y="175.7">3</text>
<text x="208" y="175.7">4</text>
<text x="210.6" y="175.7">5</text>
<text x="213.2" y="175.7">6</text>
<text x="215.7" y="175.8">7</text>
<text x="218.1" y="175.7">8</text>
</g>
</svg>
